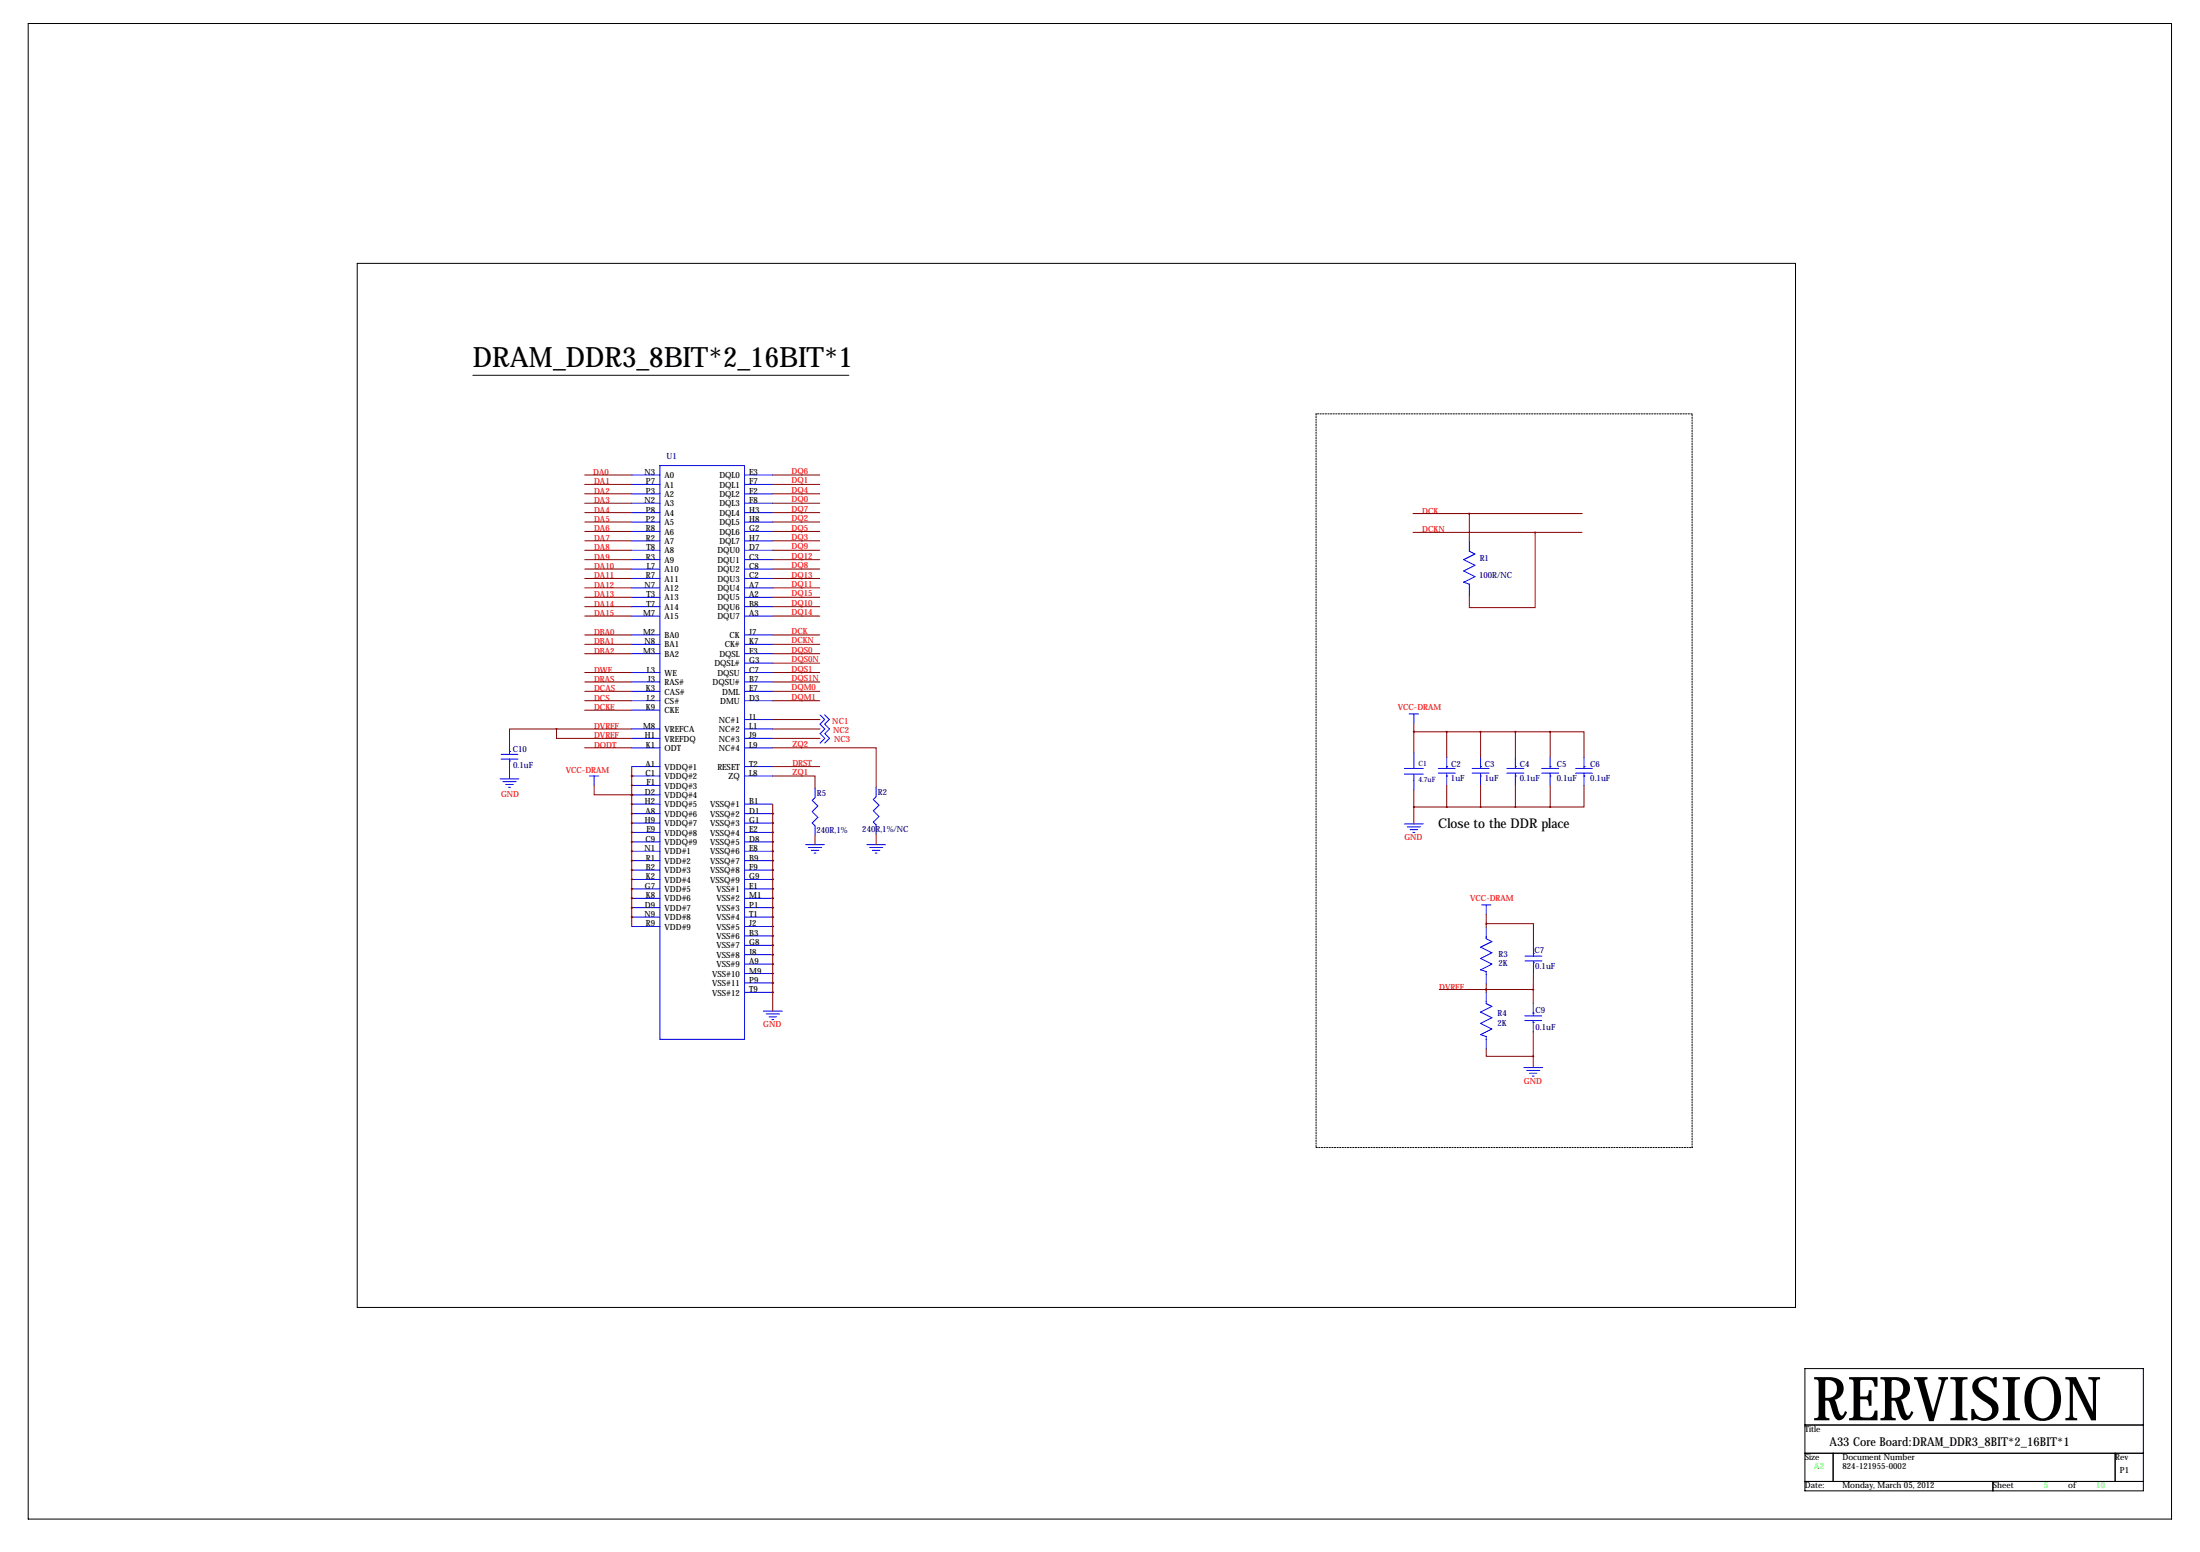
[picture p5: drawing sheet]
<svg xmlns="http://www.w3.org/2000/svg" width="594mm" height="419mm" viewBox="0 0 594 419" stroke-linecap="round" stroke-linejoin="round" font-family="sans-serif">
<path d="M7.6 6.4h579.1v403.8h-579.1zM96.5 71.1h388.6v282h-388.6zM127.8 101.3h101.6M487.7 369.6h91.4v33h-91.4zM487.7 384.8h91.4M487.7 392.4h91.4M495.3 392.4v7.6M571.5 392.4v7.6M487.7 400h91.4M538.5 400v2.6" fill="none" stroke="#000" stroke-width=".27"/>
<path d="M355.6 111.8v198.1M457.2 111.8h-101.6M355.6 309.9h101.6M457.2 309.9v-198.1" fill="none" stroke="#000" stroke-width=".27" stroke-dasharray=".4 .4"/>
<g fill="none" stroke="#00f" stroke-width=".27">
<path d="M170.7 128.3h7.6M170.7 130.8h7.6M170.7 133.3h7.6M170.7 135.9h7.6M170.7 138.4h7.6M178.3 125.7h22.9v155h-22.9zM201.2 128.3h7.6M201.2 130.8h7.6M201.2 133.3h7.6M201.2 135.9h7.6M201.2 138.4h7.6M170.7 141h7.6"/>
<path d="M170.7 143.5h7.6M170.7 146.1h7.6M170.7 148.6h7.6M170.7 151.1h7.6M170.7 153.7h7.6M170.7 156.2h7.6M170.7 158.8h7.6M201.2 141h7.6M201.2 143.5h7.6M201.2 146.1h7.6M201.2 148.6h7.6M201.2 151.1h7.6"/>
<path d="M201.2 153.7h7.6M201.2 156.2h7.6M201.2 158.8h7.6M397 145.8v3l1.5 .8-3 1.5 3 1.6-3 1.5 3 1.5-3 1.5 1.5 .5v3.3M170.7 161.3h7.6M170.7 163.8h7.6M170.7 166.4h7.6M170.7 171.4h7.6M170.7 174h7.6M170.7 176.5h7.6M201.2 161.3h7.6M201.2 163.8h7.6"/>
<path d="M201.2 166.4h7.6M201.2 171.4h7.6M201.2 174h7.6M201.2 176.5h7.6M201.2 179.1h7.6M170.7 181.6h7.6M170.7 184.1h7.6M170.7 186.7h7.6M170.7 189.2h7.6M170.7 191.8h7.6M170.7 196.8h7.6M170.7 199.4h7.6"/>
<path d="M201.2 181.6h7.6M201.2 184.1h7.6M201.2 186.7h7.6M201.2 189.2h7.6M201.2 196.8h7.6M201.2 199.4h7.6M201.2 194.3h7.6M221.5 193l1.3 1.3-1.3 1.3 1.4 1.2-1.3 1.3 1.3 1.3-1.3 1.3M222.8 193l1.3 1.3-1.3 1.3M222.9 195.6l1.2 1.2-1.2 1.3 1.2 1.3-1.2 1.3M380.7 192.8h2.6M382 192.8v2.5"/>
<path d="M135.1 210.3h5.1M135.4 203.7h4.6M135.4 205h4.6M135.9 211.1h3.5M136.7 211.8h2M137.4 212.6h.5M137.7 205.5h.1M137.7 202.9h.1M137.7 200.4v3.3M137.7 205v3M159.3 209.5h2.5M160.5 209.5v2.6"/>
<path d="M170.7 201.9h7.6M170.7 207h7.6M170.7 209.5h7.6M170.7 212.1h7.6M170.7 214.6h7.6M170.7 217.2h7.6M170.7 219.7h7.6M201.2 201.9h7.6M201.2 207h7.6M201.2 209.5h7.6M201.2 217.2h7.6M201.2 219.7h7.6"/>
<path d="M220.2 212.9v2.5l-.7 .8 1.5 1.5-1.5 1.5 1.5 1.5-1.5 1.5 .7 .8v2.6M236.7 212.6v2.5l-.7 .8 1.5 1.5-1.5 1.5 1.5 1.6-1.5 1.5 .7 .8v2.5M379.5 207.5h5.1M379.5 209h5.1M382 203.2v4.3M382 209v4.4M388.6 208.8h4.6M388.6 207.5h4.6M390.9 207h.1M390.9 209.5h.1M390.9 204.5v3M390.9 208.8v3.3"/>
<path d="M397.8 208.8h4.5M397.8 207.5h4.5M400 207h.1M400 209.5h.1M400 204.5v3M400 208.8v3.3M407.2 208.8h4.5M407.2 207.5h4.5M409.4 207h.1M409.4 209.5h.1M409.4 204.5v3M409.4 208.8v3.3"/>
<path d="M416.6 208.8h4.5M416.6 207.5h4.5M418.8 207h.1M418.8 209.5h.1M418.8 204.5v3M418.8 208.8v3.3M425.7 208.8h4.6M425.7 207.5h4.6M428 207h.1M428 209.5h.1M428 204.5v3M428 208.8v3.3"/>
<path d="M170.7 222.2h7.6M170.7 224.8h7.6M170.7 227.3h7.6M170.7 232.4h7.6M170.7 229.9h7.6M170.7 234.9h7.6M170.7 237.5h7.6M201.2 222.2h7.6M201.2 224.8h7.6M201.2 227.3h7.6M201.2 232.4h7.6M201.2 229.9h7.6"/>
<path d="M201.2 234.9h7.6M201.2 237.5h7.6M217.7 228.1h5.1M218.4 228.9h3.6M219.2 229.6h2M220 230.4h.5M234.2 228.1h5.1M234.9 228.9h3.6M235.7 229.6h2M236.5 230.4h.5M379.5 222.5h5.1M380.2 223.3h3.6"/>
<path d="M381 224h2M381.8 224.8h.5M170.7 240h7.6M170.7 242.6h7.6M170.7 245.1h7.6M170.7 247.6h7.6M170.7 250.2h7.6M201.2 240h7.6M201.2 242.6h7.6M201.2 245.1h7.6M201.2 247.6h7.6M201.2 250.2h7.6"/>
<path d="M201.2 252.7h7.6M201.2 255.3h7.6M201.2 257.8h7.6M400.3 244.3h2.5M401.6 244.3v2.6M401.6 250.4v3.1l1.5 .8-3.1 1.5 3.1 1.5-3.1 1.5 3.1 1.6-3.1 1.5 1.6 .5v3.3M412 258.2h4.6M412 259.5h4.6M414.3 260h.1M414.3 257.5h.1M414.3 254.9v3.3M414.3 259.5v3"/>
<path d="M201.2 260.4h7.6M201.2 262.9h7.6M201.2 265.4h7.6M201.2 268h7.6M206.2 273h5.1M207 273.8h3.6M207.8 274.6h2M208.5 275.3h.5M401.6 268v3l1.5 .8-3.1 1.5 3.1 1.5-3.1 1.6 3.1 1.5-3.1 1.5 1.6 .5v3.3M412 274.3h4.6M412 275.6h4.6M414.3 276.1h.1"/>
<path d="M414.3 273.6h.1M414.3 271v3.3M414.3 275.6v3M411.7 288.3h5.1M412.5 289.1h3.6M413.3 289.8h2M414 290.6h.5"/>
</g>
<g fill="none" stroke="#800000" stroke-width=".27">
<path d="M158 130.8h12.7M158 138.4h12.7M158 135.9h12.7M158 128.3h12.7M158 133.3h12.7M208.8 130.8h12.7M208.8 138.4h12.7M208.8 135.9h12.7M208.8 128.3h12.7M208.8 133.3h12.7M381.8 138.7h45.7M397 138.7v7.1"/>
<path d="M158 141h12.7M158 143.5h12.7M158 146.1h12.7M158 148.6h12.7M158 151.1h12.7M158 153.7h12.7M158 156.2h12.7M158 158.8h12.7M208.8 141h12.7M208.8 143.5h12.7M208.8 146.1h12.7M208.8 148.6h12.7"/>
<path d="M208.8 151.1h12.7M208.8 153.7h12.7M208.8 156.2h12.7M208.8 158.8h12.7M381.8 143.8h45.7M414.8 143.8v20.3h-17.8v-3.1M158 166.4h12.7M158 174h12.7M158 176.5h12.7M158 161.3h12.7M158 163.8h12.7M158 171.4h12.7"/>
<path d="M208.8 166.4h12.7M208.8 174h12.7M208.8 176.5h12.7M208.8 161.3h12.7M208.8 163.8h12.7M208.8 171.4h12.7M208.8 179.1h12.7M150.4 196.8h-12.7v3.6M150.4 196.8v2.6h20.3M150.4 196.8h20.3M158 189.2h12.7M158 181.6h12.7"/>
<path d="M158 191.8h12.7M158 184.1h12.7M158 186.7h12.7M208.8 196.8h12.8M208.8 189.2h12.7M208.8 181.6h12.7M208.8 184.1h12.7M208.8 186.7h12.7M208.8 199.4h12.8M208.8 194.3h12.7M382 197.6h36.8M382 195.3v7.9"/>
<path d="M390.9 197.6v6.9M400 197.6v6.9M409.4 197.6v6.9M418.8 197.6h9.2v6.9M418.8 197.6v6.9M137.7 208v2.3M158 201.9h12.7M160.5 212.1v2.5h10.2M170.7 214.6h.1M170.7 212.1h.1M170.7 219.7h.1M170.7 209.5h.1"/>
<path d="M170.7 217.2h.1M170.7 207v43.2M208.8 219.7h.1M208.8 209.5h11.4v3.4M208.8 201.9h27.9v10.7M208.8 217.2v55.8M208.8 207h12.7M382 213.4v9.1M382 217.9h36.8M390.9 212.1v5.8M400 212.1v5.8M409.4 212.1v5.8"/>
<path d="M418.8 212.1v5.8M428 212.1v5.8h-9.2M170.7 229.9h.1M170.7 232.4h.1M170.7 222.2h.1M170.7 224.8h.1M170.7 237.5h.1M170.7 227.3h.1M170.7 234.9h.1M208.8 222.2h.1M208.8 232.4h.1M208.8 234.9h.1"/>
<path d="M208.8 237.5h.1M208.8 229.9h.1M208.8 224.8h.1M208.8 227.3h.1M220.2 225.6v2.5M236.7 225.3v2.8M170.7 245.1h.1M170.7 242.6h.1M170.7 240h.1M170.7 247.6h.1M208.8 257.8h.1M208.8 242.6h.1"/>
<path d="M208.8 245.1h.1M208.8 247.6h.1M208.8 250.2h.1M208.8 252.7h.1M208.8 255.3h.1M208.8 240h.1M401.6 249.4h12.7v5.5M401.6 246.9v3.5M208.8 260.4h.1M208.8 262.9h.1M208.8 265.4h.1M208.8 268h.1"/>
<path d="M388.9 267.2h25.4M401.6 267.2h.1M401.6 265.7v2.3M414.3 267.2v3.8M414.3 278.6v9.7M414.3 262.5v4.7M401.6 283.2v2h12.7"/>
</g>
<path d="M400 217.9a.05 .05 0 0 0 .1 0 .05 .05 0 0 0-.1 0zM409.4 217.9a.05 .05 0 0 0 .1 0 .05 .05 0 0 0-.1 0zM150.3 196.9a.05 .05 0 0 0 .1 0 .05 .05 0 0 0-.1 0zM400 197.6a.05 .05 0 0 0 .1 0 .05 .05 0 0 0-.1 0zM418.8 217.9a.05 .05 0 0 0 .1 0 .05 .05 0 0 0-.1 0zM418.8 197.6a.05 .05 0 0 0 .1 0 .05 .05 0 0 0-.1 0zM409.4 197.6a.05 .05 0 0 0 .1 0 .05 .05 0 0 0-.1 0z" fill="#800000" stroke="#800000" stroke-width=".51"/>
<text font-size="16.5" x="489.7" y="383.5">RERVISION</text>
<text font-size="7.6" x="127.8" y="99.1">DRAM_DDR3_8BIT*2_16BIT*1</text>
<text font-size="3.6" x="388.6" y="223.5">Close to the DDR place</text>
<text font-size="3.3" x="494.3" y="390.4">A33 Core Board:DRAM_DDR3_8BIT*2_16BIT*1</text>
<g font-size="2.3" fill="#000080">
<text x="180.1" y="124">U1</text>
<text x="399.8" y="151.4">R1</text>
<text x="399.6" y="156.1">100R/NC</text>
<text x="138.6" y="203">C10</text>
<text x="138.6" y="207.4">0.1uF</text>
<text x="392.1" y="207">C2</text>
<text x="401.2" y="207">C3</text>
<text x="410.6" y="207.1">C4</text>
<text x="420.6" y="207">C5</text>
<text x="429.7" y="207">C6</text>
<text x="220.7" y="214.8">R5</text>
<text x="237.2" y="214.6">R2</text>
<text x="392" y="211">1uF</text>
<text x="401.2" y="211">1uF</text>
<text x="410.6" y="211">0.1uF</text>
<text x="420.6" y="211">0.1uF</text>
<text x="429.7" y="211">0.1uF</text>
<text x="220.6" y="225">240R,1%</text>
<text x="233" y="224.8">240R,1%/NC</text>
<text x="414.6" y="257.2">C7</text>
<text x="404.9" y="258.3">R3</text>
<text x="404.9" y="260.8">2K</text>
<text x="414.8" y="261.7">0.1uF</text>
<text x="404.6" y="274.3">R4</text>
<text x="414.9" y="273.6">C9</text>
<text x="404.6" y="277">2K</text>
<text x="414.9" y="278">0.1uF</text>
</g>
<g font-size="2.3" fill="#f00">
<text x="160.3" y="128.3">DA0</text>
<text x="160.5" y="130.8">DA1</text>
<text x="213.9" y="130.6">DQ1</text>
<text x="213.9" y="128">DQ6</text>
<text x="160.5" y="133.4">DA2</text>
<text x="160.5" y="135.9">DA3</text>
<text x="213.9" y="133.1">DQ4</text>
<text x="213.9" y="135.6">DQ0</text>
<text x="160.5" y="141">DA5</text>
<text x="160.5" y="143.5">DA6</text>
<text x="160.5" y="138.4">DA4</text>
<text x="213.9" y="138.2">DQ7</text>
<text x="213.9" y="140.7">DQ2</text>
<text x="213.9" y="143.3">DQ5</text>
<text x="384.3" y="138.7">DCK</text>
<text x="384.3" y="143.8">DCKN</text>
<text x="160.5" y="146.1">DA7</text>
<text x="160.5" y="148.6">DA8</text>
<text x="213.9" y="145.8">DQ3</text>
<text x="213.9" y="148.3">DQ9</text>
<text x="160.5" y="151.1">DA9</text>
<text x="160.5" y="153.7">DA10</text>
<text x="213.9" y="150.9">DQ12</text>
<text x="213.9" y="153.4">DQ8</text>
<text x="213.9" y="156">DQ13</text>
<text x="160.5" y="161.3">DA13</text>
<text x="160.5" y="156.2">DA11</text>
<text x="160.5" y="158.8">DA12</text>
<text x="213.9" y="158.5">DQ11</text>
<text x="213.9" y="161">DQ15</text>
<text x="160.5" y="166.4">DA15</text>
<text x="160.5" y="163.8">DA14</text>
<text x="213.9" y="163.6">DQ10</text>
<text x="213.9" y="166.1">DQ14</text>
<text x="160.5" y="174">DBA1</text>
<text x="160.5" y="171.4">DBA0</text>
<text x="213.9" y="173.7">DCKN</text>
<text x="213.9" y="171.2">DCK</text>
<text x="160.5" y="176.5">DBA2</text>
<text x="213.9" y="178.8">DQS0N</text>
<text x="213.9" y="176.3">DQS0</text>
<text x="160.5" y="181.6">DWE</text>
<text x="160.5" y="184.1">DRAS</text>
<text x="213.9" y="181.4">DQS1</text>
<text x="213.9" y="183.9">DQS1N</text>
<text x="160.5" y="189.2">DCS</text>
<text x="160.5" y="191.8">DCKE</text>
<text x="160.5" y="186.7">DCAS</text>
<text x="213.9" y="186.4">DQM0</text>
<text x="213.9" y="189">DQM1</text>
<text x="377.7" y="191.8">VCC-DRAM</text>
<text x="160.5" y="196.8">DVREF</text>
<text x="224.9" y="195.4">NC1</text>
<text x="225.1" y="197.8">NC2</text>
<text x="160.5" y="199.4">DVREF</text>
<text x="160.5" y="201.9">DODT</text>
<text x="214.1" y="201.7">ZQ2</text>
<text x="225.3" y="200.3">NC3</text>
<text x="152.9" y="208.8">VCC-DRAM</text>
<text x="214.1" y="206.8">DRST</text>
<text x="214.1" y="209.3">ZQ1</text>
<text x="135.4" y="215.1">GND</text>
<text x="379.5" y="226.8">GND</text>
<text x="397.3" y="243.3">VCC-DRAM</text>
<text x="388.9" y="267.2">DVREF</text>
<text x="206.2" y="277.4">GND</text>
<text x="411.7" y="292.6">GND</text>
</g>
<g font-size="2.3">
<text x="174.1" y="128.3">N3</text>
<text x="174.5" y="130.8">P7</text>
<text x="179.6" y="129.1">A0</text>
<text x="179.6" y="131.7">A1</text>
<text x="194.4" y="129.1">DQL0</text>
<text x="194.4" y="131.7">DQL1</text>
<text x="202.4" y="128.3">E3</text>
<text x="202.4" y="130.8">F7</text>
<text x="174.1" y="135.9">N2</text>
<text x="174.5" y="133.4">P3</text>
<text x="179.6" y="134.2">A2</text>
<text x="179.6" y="136.7">A3</text>
<text x="194.4" y="134.2">DQL2</text>
<text x="194.4" y="136.7">DQL3</text>
<text x="202.4" y="133.4">F2</text>
<text x="202.4" y="135.9">F8</text>
<text x="174.5" y="138.4">P8</text>
<text x="174.5" y="141">P2</text>
<text x="174.5" y="143.5">R8</text>
<text x="179.6" y="139.3">A4</text>
<text x="179.6" y="141.8">A5</text>
<text x="194.4" y="139.3">DQL4</text>
<text x="194.4" y="141.8">DQL5</text>
<text x="202.4" y="138.4">H3</text>
<text x="202.4" y="141">H8</text>
<text x="202.4" y="143.5">G2</text>
<text x="174.5" y="146.1">R2</text>
<text x="174.7" y="148.6">T8</text>
<text x="179.6" y="144.4">A6</text>
<text x="179.6" y="146.9">A7</text>
<text x="179.6" y="149.4">A8</text>
<text x="193.8" y="149.4">DQU0</text>
<text x="194.4" y="144.4">DQL6</text>
<text x="194.4" y="146.9">DQL7</text>
<text x="202.4" y="146.1">H7</text>
<text x="202.4" y="148.6">D7</text>
<text x="174.5" y="151.1">R3</text>
<text x="174.8" y="153.7">L7</text>
<text x="179.6" y="152">A9</text>
<text x="179.6" y="154.5">A10</text>
<text x="193.8" y="152">DQU1</text>
<text x="193.8" y="154.5">DQU2</text>
<text x="202.4" y="151.1">C3</text>
<text x="202.4" y="153.7">C8</text>
<text x="174.1" y="158.8">N7</text>
<text x="174.5" y="156.2">R7</text>
<text x="174.7" y="161.3">T3</text>
<text x="179.6" y="157.1">A11</text>
<text x="179.6" y="159.6">A12</text>
<text x="193.8" y="157.1">DQU3</text>
<text x="193.8" y="159.6">DQU4</text>
<text x="202.4" y="156.2">C2</text>
<text x="202.4" y="158.8">A7</text>
<text x="202.4" y="161.3">A2</text>
<text x="173.7" y="166.4">M7</text>
<text x="174.7" y="163.8">T7</text>
<text x="179.6" y="162.1">A13</text>
<text x="179.6" y="164.7">A14</text>
<text x="179.6" y="167.2">A15</text>
<text x="193.8" y="162.1">DQU5</text>
<text x="193.8" y="164.7">DQU6</text>
<text x="193.8" y="167.2">DQU7</text>
<text x="202.4" y="163.8">B8</text>
<text x="202.4" y="166.4">A3</text>
<text x="173.7" y="171.4">M2</text>
<text x="174.1" y="174">N8</text>
<text x="179.6" y="172.3">BA0</text>
<text x="197.1" y="172.3">CK</text>
<text x="202.4" y="171.4">J7</text>
<text x="202.4" y="174">K7</text>
<text x="173.7" y="176.5">M3</text>
<text x="179.6" y="174.8">BA1</text>
<text x="179.6" y="177.4">BA2</text>
<text x="193" y="179.9">DQSL#</text>
<text x="194.4" y="177.4">DQSL</text>
<text x="195.8" y="174.8">CK#</text>
<text x="202.4" y="176.5">F3</text>
<text x="202.4" y="179.1">G3</text>
<text x="174.8" y="181.6">L3</text>
<text x="175.1" y="184.1">J3</text>
<text x="179.6" y="182.5">WE</text>
<text x="179.6" y="185">RAS#</text>
<text x="192.5" y="185">DQSU#</text>
<text x="193.8" y="182.5">DQSU</text>
<text x="202.4" y="181.6">C7</text>
<text x="202.4" y="184.1">B7</text>
<text x="174.5" y="186.7">K3</text>
<text x="174.5" y="191.8">K9</text>
<text x="174.8" y="189.2">L2</text>
<text x="179.6" y="187.5">CAS#</text>
<text x="179.6" y="190.1">CS#</text>
<text x="194.6" y="190.1">DMU</text>
<text x="195.2" y="187.5">DML</text>
<text x="202.4" y="186.7">E7</text>
<text x="202.4" y="189.2">D3</text>
<text x="173.7" y="196.8">M8</text>
<text x="179.6" y="192.6">CKE</text>
<text x="179.6" y="197.7">VREFCA</text>
<text x="194.2" y="195.2">NC#1</text>
<text x="194.2" y="197.7">NC#2</text>
<text x="202.4" y="194.3">J1</text>
<text x="202.4" y="196.8">L1</text>
<text x="174.3" y="199.4">H1</text>
<text x="174.5" y="201.9">K1</text>
<text x="179.6" y="200.2">VREFDQ</text>
<text x="179.6" y="202.8">ODT</text>
<text x="194.2" y="200.2">NC#3</text>
<text x="194.2" y="202.8">NC#4</text>
<text x="202.4" y="199.4">J9</text>
<text x="202.4" y="201.9">L9</text>
<text x="174.4" y="207">A1</text>
<text x="174.4" y="209.5">C1</text>
<text x="179.6" y="207.9">VDDQ#1</text>
<text x="193.8" y="207.9">RESET</text>
<text x="202.4" y="209.5">L8</text>
<text x="202.4" y="207">T2</text>
<text x="174.3" y="214.6">D2</text>
<text x="174.7" y="212.1">F1</text>
<text x="179.6" y="210.4">VDDQ#2</text>
<text x="179.6" y="212.9">VDDQ#3</text>
<text x="179.6" y="215.5">VDDQ#4</text>
<text x="196.9" y="210.4">ZQ</text>
<text x="174.3" y="217.2">H2</text>
<text x="174.4" y="219.7">A8</text>
<text x="179.6" y="218">VDDQ#5</text>
<text x="179.6" y="220.6">VDDQ#6</text>
<text x="191.9" y="218">VSSQ#1</text>
<text x="191.9" y="220.6">VSSQ#2</text>
<text x="202.4" y="217.2">B1</text>
<text x="202.4" y="219.7">D1</text>
<text x="174.3" y="222.2">H9</text>
<text x="174.4" y="227.3">C9</text>
<text x="174.7" y="224.8">E9</text>
<text x="179.6" y="223.1">VDDQ#7</text>
<text x="179.6" y="225.6">VDDQ#8</text>
<text x="191.9" y="223.1">VSSQ#3</text>
<text x="191.9" y="225.6">VSSQ#4</text>
<text x="202.4" y="222.2">G1</text>
<text x="202.4" y="224.8">E2</text>
<text x="202.4" y="227.3">D8</text>
<text x="174.1" y="229.9">N1</text>
<text x="174.5" y="232.4">R1</text>
<text x="179.6" y="228.2">VDDQ#9</text>
<text x="179.6" y="233.3">VDD#2</text>
<text x="179.6" y="230.7">VDD#1</text>
<text x="191.9" y="228.2">VSSQ#5</text>
<text x="191.9" y="230.7">VSSQ#6</text>
<text x="191.9" y="233.3">VSSQ#7</text>
<text x="202.4" y="229.9">E8</text>
<text x="202.4" y="232.4">B9</text>
<text x="174.5" y="234.9">B2</text>
<text x="174.5" y="237.5">K2</text>
<text x="179.6" y="235.8">VDD#3</text>
<text x="179.6" y="238.3">VDD#4</text>
<text x="191.9" y="235.8">VSSQ#8</text>
<text x="191.9" y="238.3">VSSQ#9</text>
<text x="202.4" y="234.9">F9</text>
<text x="202.4" y="237.5">G9</text>
<text x="174.3" y="240">G7</text>
<text x="174.3" y="245.1">D9</text>
<text x="174.5" y="242.6">K8</text>
<text x="179.6" y="240.9">VDD#5</text>
<text x="179.6" y="243.4">VDD#6</text>
<text x="179.6" y="246">VDD#7</text>
<text x="193.6" y="240.9">VSS#1</text>
<text x="193.6" y="243.4">VSS#2</text>
<text x="193.6" y="246">VSS#3</text>
<text x="202.4" y="240">E1</text>
<text x="202.4" y="242.6">M1</text>
<text x="202.4" y="245.1">P1</text>
<text x="174.1" y="247.6">N9</text>
<text x="174.5" y="250.2">R9</text>
<text x="179.6" y="248.5">VDD#8</text>
<text x="179.6" y="251">VDD#9</text>
<text x="193.6" y="248.5">VSS#4</text>
<text x="193.6" y="251">VSS#5</text>
<text x="202.4" y="247.6">T1</text>
<text x="202.4" y="250.2">J2</text>
<text x="193.6" y="253.6">VSS#6</text>
<text x="193.6" y="256.1">VSS#7</text>
<text x="202.4" y="252.7">B3</text>
<text x="202.4" y="255.3">G8</text>
<text x="202.4" y="257.8">J8</text>
<text x="192.4" y="263.7">VSS#10</text>
<text x="193.6" y="258.7">VSS#8</text>
<text x="193.6" y="261.2">VSS#9</text>
<text x="202.4" y="260.4">A9</text>
<text x="202.4" y="262.9">M9</text>
<text x="192.4" y="266.3">VSS#11</text>
<text x="192.4" y="268.8">VSS#12</text>
<text x="202.4" y="265.4">P9</text>
<text x="202.4" y="268">T9</text>
<text x="487.7" y="386.6">Title</text>
<text x="487.7" y="394.2">Size</text>
<text x="497.8" y="394.2">Document Number</text>
<text x="571.5" y="394.2">Rev</text>
<text x="487.7" y="401.8">Date:</text>
<text x="497.8" y="396.7">824-121955-0002</text>
<text x="497.8" y="401.8">Monday, March 05, 2012</text>
<text x="538.5" y="401.8">Sheet</text>
<text x="558.8" y="401.8">of</text>
<text x="572.8" y="397.8">P1</text>
</g>
<g font-size="2.3" fill="#0f0">
<text x="490.2" y="396.7">A2</text>
<text x="552.2" y="401.8">5</text>
<text x="566.4" y="401.8">10</text>
</g>
<g font-size="2" fill="#000080">
<text x="383.3" y="206.8">C1</text>
<text x="383.2" y="211.1">4.7uF</text>
</g>
</svg>
